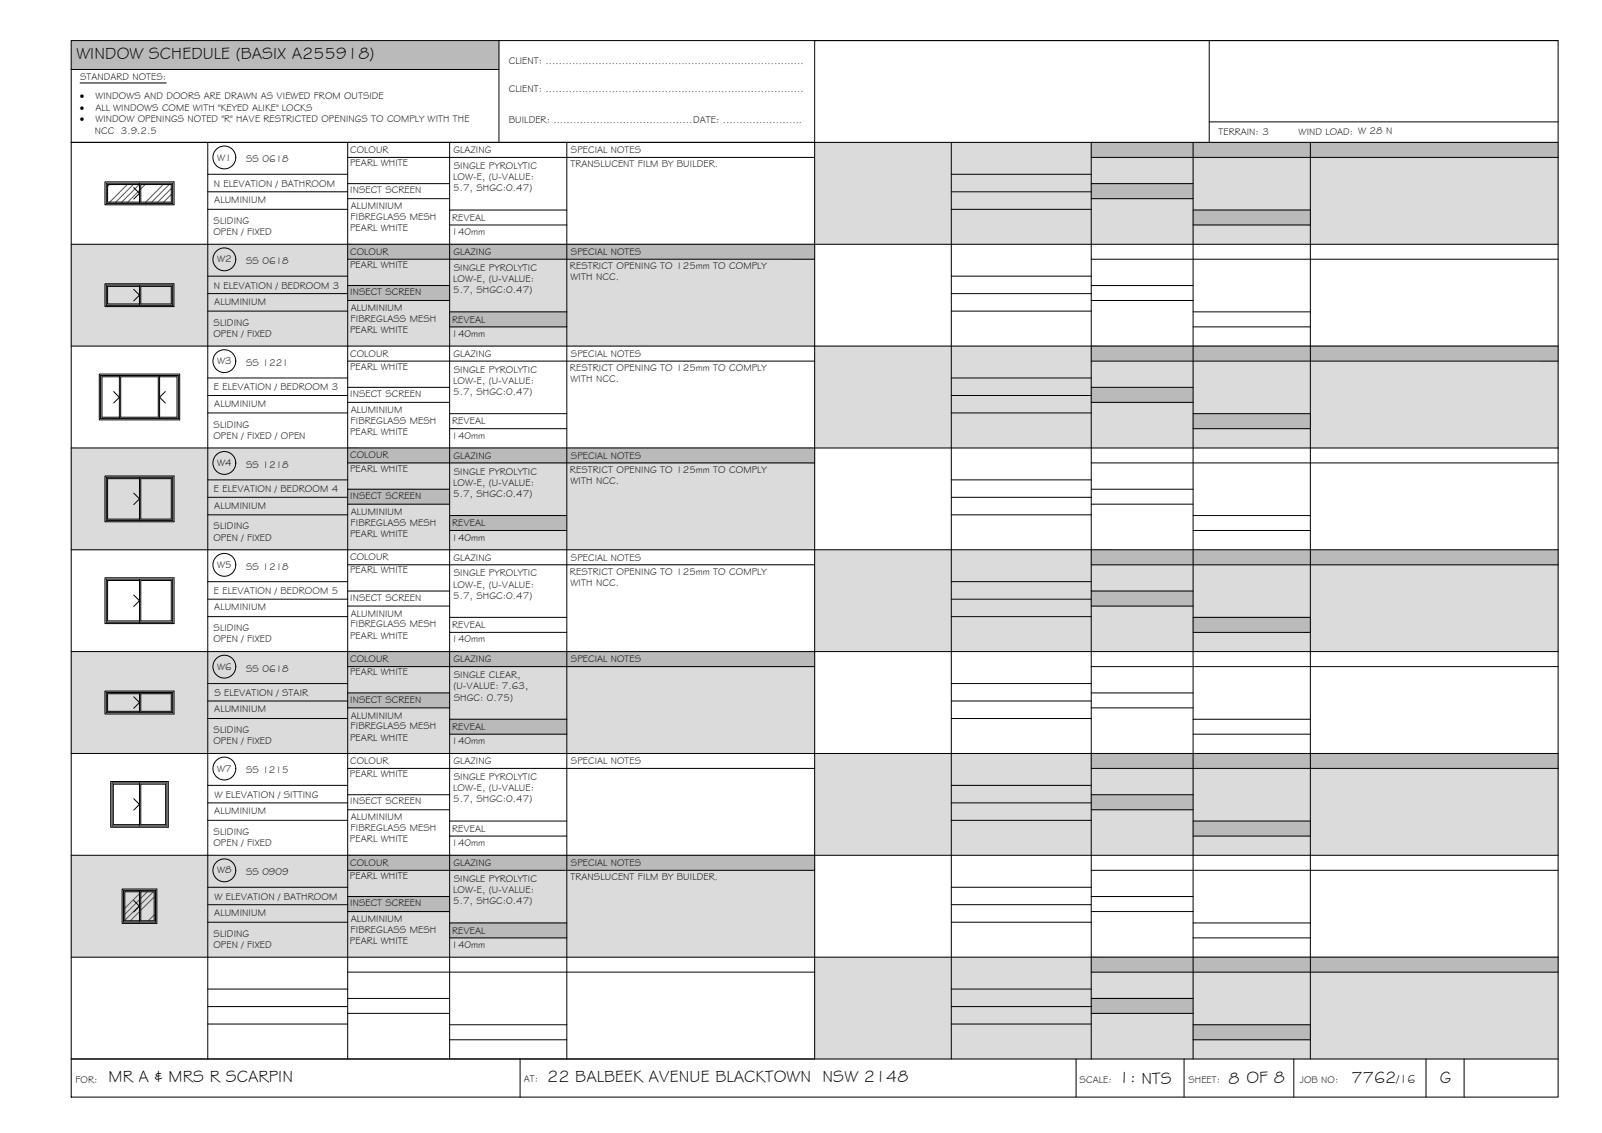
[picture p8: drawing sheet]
<svg xmlns="http://www.w3.org/2000/svg" width="420mm" height="297mm" viewBox="0 0 420 297" stroke-linecap="round" stroke-linejoin="round" font-family="sans-serif">
<!-- layer: WINDOW SCHEDULE HATCH -->
<g fill="#dbdbdb" stroke="#dbdbdb" stroke-width=".26">
<path d="M213.7 37.3l195 26.7v-26.7zM213.7 37.3l195 26.7h-195z"/>
<path d="M18.7 64l195 26.7v-26.7zM18.7 64l195 26.7h-195z"/>
<path d="M213.7 90.7l195 26.7v-26.7zM213.7 90.7l195 26.7h-195z"/>
<path d="M18.7 117.4l195 26.7v-26.7zM18.7 117.4l195 26.7h-195z"/>
<path d="M213.7 144.1l195 26.7v-26.7zM213.7 144.1l195 26.7h-195z"/>
<path d="M18.7 170.8l195 26.7v-26.7zM18.7 170.8l195 26.7h-195z"/>
<path d="M213.7 197.5l195 26.7v-26.7zM213.7 197.5l195 26.7h-195z"/>
<path d="M18.7 224.2l195 26.7v-26.7zM18.7 224.2l195 26.7h-195z"/>
<path d="M213.7 250.9l195 26.7v-26.7zM213.7 250.9l195 26.7h-195z"/>
</g>
<g fill="#bababa" stroke="#bababa" stroke-width=".26">
<path d="M18.7 10.6l112.2 7.6v-7.6zM18.7 10.6l112.2 7.6h-112.2z"/>
<path d="M286.2 37.3l122.5 4v-4zM286.2 37.3l122.5 4h-122.5z"/>
<path d="M286.2 48.1l26.7 4v-4zM286.2 48.1l26.7 4h-26.7z"/>
<path d="M312.9 55.1l30.8 3.9v-3.9zM312.9 55.1l30.8 3.9h-30.8z"/>
<path d="M91.2 64l122.5 4v-4zM91.2 64l122.5 4h-122.5z"/>
<path d="M91.2 74.9l26.7 3.9v-3.9zM91.2 74.9l26.7 3.9h-26.7z"/>
<path d="M117.9 81.8l30.8 3.9v-3.9zM117.9 81.8l30.8 3.9h-30.8z"/>
<path d="M286.2 90.7l122.5 4v-4zM286.2 90.7l122.5 4h-122.5z"/>
<path d="M286.2 101.6l26.7 3.9v-3.9zM286.2 101.6l26.7 3.9h-26.7z"/>
<path d="M312.9 108.5l30.8 3.9v-3.9zM312.9 108.5l30.8 3.9h-30.8z"/>
<path d="M91.2 117.4l122.5 4v-4zM91.2 117.4l122.5 4h-122.5z"/>
<path d="M91.2 128.3l26.7 3.9v-3.9zM91.2 128.3l26.7 3.9h-26.7z"/>
<path d="M117.9 135.2l30.8 3.9v-3.9zM117.9 135.2l30.8 3.9h-30.8z"/>
<path d="M286.2 144.1l122.5 4v-4zM286.2 144.1l122.5 4h-122.5z"/>
<path d="M286.2 155l26.7 3.9v-3.9zM286.2 155l26.7 3.9h-26.7z"/>
<path d="M312.9 161.9l30.8 3.9v-3.9zM312.9 161.9l30.8 3.9h-30.8z"/>
<path d="M91.2 170.8l122.5 4v-4zM91.2 170.8l122.5 4h-122.5z"/>
<path d="M91.2 181.6l26.7 4v-4zM91.2 181.6l26.7 4h-26.7z"/>
<path d="M117.9 188.6l30.8 3.9v-3.9zM117.9 188.6l30.8 3.9h-30.8z"/>
<path d="M286.2 197.5l122.5 4v-4zM286.2 197.5l122.5 4h-122.5z"/>
<path d="M286.2 208.4l26.7 3.9v-3.9zM286.2 208.4l26.7 3.9h-26.7z"/>
<path d="M312.9 215.3l30.8 3.9v-3.9zM312.9 215.3l30.8 3.9h-30.8z"/>
<path d="M91.2 224.2l122.5 4v-4zM91.2 224.2l122.5 4h-122.5z"/>
<path d="M91.2 235l26.7 4v-4zM91.2 235l26.7 4h-26.7z"/>
<path d="M117.9 242l30.8 3.9v-3.9zM117.9 242l30.8 3.9h-30.8z"/>
<path d="M286.2 250.9l122.5 4v-4zM286.2 250.9l122.5 4h-122.5z"/>
<path d="M286.2 261.8l26.7 3.9v-3.9zM286.2 261.8l26.7 3.9h-26.7z"/>
<path d="M312.9 268.7l30.8 3.9v-3.9zM312.9 268.7l30.8 3.9h-30.8z"/>
</g>
<!-- layer: BORDER -->
<g fill="none" stroke="#000" stroke-width=".26">
<path d="M18.7 10.6h390v277h-390zM18.7 18.2h112.2M130.9 10.6v26.7M317.1 10.6v26.7M408.7 10.6h-195v267M18.7 37.3h390M54.5 37.3v240.3M91.2 37.3v240.3M117.9 37.3v240.3M148.7 37.3v240.3M249.5 37.3v240.3M286.2 37.3v240.3"/>
<path d="M312.9 37.3v240.3M317.1 32h91.6M343.7 37.3v240.3M54.5 45.7h36.7M54.5 50.3h36.7M54.5 54.9h36.7M91.2 41.3h122.5M91.2 48.1h26.7M91.2 52.1h26.7M117.9 55.1h30.8M117.9 59h30.8M249.5 45.7h36.7"/>
<path d="M249.5 50.3h36.7M249.5 54.9h36.7M286.2 41.3h122.5M286.2 48.1h26.7M286.2 52.1h26.7M312.9 55.1h30.8M312.9 59h30.8M18.7 64h390M54.5 72.4h36.7M54.5 77h36.7M91.2 68h122.5M91.2 74.9h26.7"/>
<path d="M91.2 78.8h26.7M249.5 72.4h36.7M249.5 77h36.7M286.2 68h122.5M286.2 74.9h26.7M286.2 78.8h26.7M18.7 90.7h390M54.5 81.6h36.7M54.5 99.1h36.7M91.2 94.7h122.5M117.9 81.8h30.8M117.9 85.7h30.8"/>
<path d="M249.5 81.6h36.7M249.5 99.1h36.7M286.2 94.7h122.5M312.9 81.8h30.8M312.9 85.7h30.8M18.7 117.4h390M54.5 103.7h36.7M54.5 108.3h36.7M91.2 101.6h26.7M91.2 105.5h26.7M117.9 108.5h30.8M117.9 112.4h30.8"/>
<path d="M249.5 103.7h36.7M249.5 108.3h36.7M286.2 101.6h26.7M286.2 105.5h26.7M312.9 108.5h30.8M312.9 112.4h30.8M54.5 125.8h36.7M54.5 130.4h36.7M54.5 135h36.7M91.2 121.4h122.5M91.2 128.3h26.7M91.2 132.2h26.7"/>
<path d="M117.9 135.2h30.8M117.9 139.1h30.8M249.5 125.8h36.7M249.5 130.4h36.7M249.5 135h36.7M286.2 121.4h122.5M286.2 128.3h26.7M286.2 132.2h26.7M312.9 135.2h30.8M312.9 139.1h30.8M18.7 144.1h390M54.5 152.5h36.7"/>
<path d="M54.5 157.1h36.7M91.2 148.1h122.5M91.2 155h26.7M91.2 158.9h26.7M249.5 152.5h36.7M249.5 157.1h36.7M286.2 148.1h122.5M286.2 155h26.7M286.2 158.9h26.7M18.7 170.8h390M54.5 161.7h36.7M54.5 179.2h36.7"/>
<path d="M91.2 174.8h122.5M117.9 161.9h30.8M117.9 165.8h30.8M249.5 161.7h36.7M249.5 179.2h36.7M286.2 174.8h122.5M312.9 161.9h30.8M312.9 165.8h30.8M18.7 197.5h390M54.5 183.8h36.7M54.5 188.4h36.7M91.2 181.7h26.7"/>
<path d="M91.2 185.6h26.7M117.9 188.6h30.8M117.9 192.5h30.8M249.5 183.8h36.7M249.5 188.4h36.7M286.2 181.7h26.7M286.2 185.6h26.7M312.9 188.6h30.8M312.9 192.5h30.8M54.5 205.9h36.7M54.5 210.5h36.7M54.5 215.1h36.7"/>
<path d="M91.2 201.5h122.5M91.2 208.4h26.7M91.2 212.3h26.7M117.9 215.3h30.8M117.9 219.2h30.8M249.5 205.9h36.7M249.5 210.5h36.7M249.5 215.1h36.7M286.2 201.5h122.5M286.2 208.4h26.7M286.2 212.3h26.7M312.9 215.3h30.8"/>
<path d="M312.9 219.2h30.8M18.7 224.2h390M54.5 232.6h36.7M54.5 237.2h36.7M91.2 228.2h122.5M91.2 235h26.7M91.2 239h26.7M249.5 232.6h36.7M249.5 237.2h36.7M286.2 228.2h122.5M286.2 235h26.7M286.2 239h26.7"/>
<path d="M18.7 250.9h390M54.5 241.8h36.7M54.5 259.3h36.7M91.2 254.9h122.5M117.9 242h30.8M117.9 245.9h30.8M249.5 241.8h36.7M249.5 259.3h36.7M286.2 254.9h122.5M312.9 242h30.8M312.9 245.9h30.8M18.7 277.6h390"/>
<path d="M54.5 263.9h36.7M54.5 268.5h36.7M91.2 261.8h26.7M91.2 265.7h26.7M117.9 268.7h30.8M117.9 272.6h30.8M136.4 277.6v10M249.5 263.9h36.7M249.5 268.5h36.7M282.2 277.6v10M286.2 261.8h26.7M286.2 265.7h26.7"/>
<path d="M310.5 277.6v10M312.9 268.7h30.8M312.9 272.6h30.8M339.3 277.6v10M374 277.6v10M384 277.6v10"/>
</g>
<!-- layer: TEXT -->
<path d="M21 21.8h22.6" fill="none" stroke="#000" stroke-width=".26"/>
<!-- layer: WINDOWS -->
<g fill="none" stroke="#000" stroke-width=".26">
<path d="M27.9 48h17.4v5.3h-17.4zM35.1 49.2l1.5 1.5-1.5 1.5M36.6 48.4h-8.4v4.6h8.4M36.6 48v5.3M36.9 48.4h8v4.6h-8zM27.9 74.7h17.4v5.3h-17.4zM35.1 75.9l1.5 1.5-1.5 1.5M36.6 75.1h-8.4v4.6h8.4M36.6 74.7v5.3M36.9 75.1h8v4.6h-8zM26.4 98.4h20.4v11.3h-20.4zM31.3 98.8h-4.6v10.6h4.6"/>
<path d="M31.3 98.4v11.3M31.7 98.8h9.8v10.6h-9.8zM41.9 98.8h4.5v10.6h-4.5M41.9 98.4v11.3M29.8 102.7l1.5 1.5-1.5 1.5M43.4 102.7l-1.5 1.5 1.5 1.5M27.9 125.1h17.4v11.3h-17.4zM35.1 129.3l1.5 1.5-1.5 1.5M36.6 125.5h-8.4v10.6h8.4M36.6 125.1v11.3M36.9 125.5h8v10.6h-8zM27.9 151.8h17.4v11.3h-17.4z"/>
<path d="M35.1 156l1.5 1.5-1.5 1.5M36.6 152.2h-8.4v10.6h8.4M36.6 151.8v11.3M36.9 152.2h8v10.6h-8zM27.9 181.5h17.4v5.3h-17.4zM35.1 182.7l1.5 1.5-1.5 1.5M36.6 181.9h-8.4v4.6h8.4M36.6 181.5v5.3M36.9 181.9h8v4.6h-8zM29.4 205.2h14.4v11.3h-14.4zM35.1 209.4l1.5 1.5-1.5 1.5M36.6 205.2v11.3"/>
<path d="M36.6 205.6h-6.9v10.6h6.9M36.9 205.6h6.5v10.6h-6.5zM32.4 233.4h8.4v8.3h-8.4zM35.1 236.1l1.5 1.5-1.5 1.5M36.6 233.4v8.3M36.6 233.8h-3.9v7.6h3.9M36.9 233.8h3.5v7.6h-3.5z"/>
<circle cx="58.8" cy="41.3" r="3"/>
<circle cx="58.8" cy="68" r="3"/>
<circle cx="58.8" cy="94.7" r="3"/>
<circle cx="58.8" cy="121.4" r="3"/>
<circle cx="58.8" cy="148.1" r="3"/>
<circle cx="58.8" cy="174.8" r="3"/>
<circle cx="58.8" cy="201.5" r="3"/>
<circle cx="58.8" cy="228.2" r="3"/>
</g>
<!-- layer: NEWWORK -->
<path d="M27.5 47.7h18.1v6h-18.1zM27.5 74.4h18.1v6h-18.1zM26 98.1h21.1v12h-21.1zM27.5 124.8h18.1v12h-18.1zM27.5 151.5h18.1v12h-18.1zM27.5 181.2h18.1v6h-18.1zM29 204.9h15.1v12h-15.1zM32 233.1h9.1v9h-9.1z" fill="none" stroke="#000" stroke-width=".26"/>
<!-- layer: HATCH -->
<g fill="none" stroke="#545454" stroke-width=".26">
<path d="M28.7 48.4l-.5 .4M33.4 48.4l-4.6 4.6M35 48.4l-4.6 4.6M36.5 48.4l-4.6 4.6M36.6 49.9l-3.1 3.1M38.1 48.4l-1.2 1.1M42.8 48.4l-4.6 4.6M44.4 48.4l-4.6 4.6M44.9 49.4l-3.6 3.6M44.9 51l-2 2M36.6 234.3l-3.9 3.8M36.6 235.9l-3.9 3.8"/>
<path d="M36.6 237.4l-3.9 3.9M36.6 239l-2.4 2.4M37.1 233.8l-.2 .1M38.6 233.8l-1.7 1.7M40.2 233.8l-3.3 3.3M40.4 239.9l-1.5 1.5M40.4 235.2l-3.5 3.4"/>
</g>
<g font-size="4.5">
<text x="20" y="15.6">WINDOW SCHEDULE (BASIX A255918)</text>
<text x="28.5" y="283.7">MR A &amp; MRS R SCARPIN</text>
<text x="143.5" y="283.7">22 BALBEEK AVENUE BLACKTOWN NSW 2148</text>
<text x="293.4" y="284">1: NTS</text>
<text x="322.2" y="284.2">8 OF 8</text>
<text x="354.5" y="283.8">7762</text>
<text x="377.6" y="283.8">G</text>
</g>
<text font-size="3.2" x="366.3" y="283.8">/16</text>
<g font-size="2.6">
<text x="133.4" y="16.9">CLIENT: ..............................................................................</text>
<text x="21" y="21.1">STANDARD NOTES:</text>
<text x="21" y="26.1">·</text>
<text x="21" y="29.1">·</text>
<text x="25" y="29.1">ALL WINDOWS COME WITH &quot;KEYED ALIKE&quot; LOCKS</text>
<text x="25" y="26.1">WINDOWS AND DOORS ARE DRAWN AS VIEWED FROM OUTSIDE</text>
<text x="133.4" y="24">CLIENT: ..............................................................................</text>
<text x="21" y="32.1">·</text>
<text x="24.9" y="35.1">NCC 3.9.2.5</text>
<text x="25" y="32.1">WINDOW OPENINGS NOTED &quot;R&quot; HAVE RESTRICTED OPENINGS TO COMPLY WITH THE</text>
<text x="133.4" y="32.3">BUILDER: ..........................................DATE: ........................</text>
<text x="319.6" y="35.4">TERRAIN: 3</text>
<text x="340.6" y="35.4">WIND LOAD: W 28 N</text>
<text x="91.8" y="40.1">COLOUR</text>
<text x="119" y="40.1">GLAZING</text>
<text x="149.7" y="40.1">SPECIAL NOTES</text>
<text x="57" y="42.1">W1</text>
<text x="64.5" y="42.6">SS 0618</text>
<text x="91.8" y="43.5">PEARL WHITE</text>
<text x="118.9" y="47.2">LOW-E, (U-VALUE:</text>
<text x="119" y="44.3">SINGLE PYROLYTIC</text>
<text x="149.6" y="43.9">TRANSLUCENT FILM BY BUILDER.</text>
<text x="56.1" y="49">N ELEVATION / BATHROOM</text>
<text x="56.2" y="53.2">ALUMINIUM</text>
<text x="91.8" y="50.7">INSECT SCREEN</text>
<text x="118.9" y="50.2">5.7, SHGC:0.47)</text>
<text x="56" y="58.7">SLIDING</text>
<text x="92" y="57.7">FIBREGLASS MESH</text>
<text x="92" y="54.9">ALUMINIUM</text>
<text x="118.6" y="57.9">REVEAL</text>
<text x="56" y="61.6">OPEN / FIXED</text>
<text x="91.8" y="60.7">PEARL WHITE</text>
<text x="118.4" y="61.7">140mm</text>
<text x="57" y="68.8">W2</text>
<text x="64.5" y="69.3">SS 0618</text>
<text x="91.8" y="70.2">PEARL WHITE</text>
<text x="91.8" y="66.8">COLOUR</text>
<text x="119" y="66.9">GLAZING</text>
<text x="119" y="71">SINGLE PYROLYTIC</text>
<text x="149.5" y="70.6">RESTRICT OPENING TO 125mm TO COMPLY</text>
<text x="149.7" y="66.9">SPECIAL NOTES</text>
<text x="56.1" y="75.7">N ELEVATION / BEDROOM 3</text>
<text x="91.8" y="77.4">INSECT SCREEN</text>
<text x="118.9" y="73.9">LOW-E, (U-VALUE:</text>
<text x="118.9" y="76.9">5.7, SHGC:0.47)</text>
<text x="149.6" y="73.5">WITH NCC.</text>
<text x="56.2" y="79.9">ALUMINIUM</text>
<text x="92" y="81.6">ALUMINIUM</text>
<text x="56" y="88.3">OPEN / FIXED</text>
<text x="56" y="85.4">SLIDING</text>
<text x="91.8" y="87.4">PEARL WHITE</text>
<text x="92" y="84.4">FIBREGLASS MESH</text>
<text x="118.4" y="88.3">140mm</text>
<text x="118.6" y="84.6">REVEAL</text>
<text x="57" y="95.5">W3</text>
<text x="64.5" y="96">SS 1221</text>
<text x="91.8" y="93.5">COLOUR</text>
<text x="119" y="93.5">GLAZING</text>
<text x="149.7" y="93.5">SPECIAL NOTES</text>
<text x="91.8" y="96.9">PEARL WHITE</text>
<text x="118.9" y="100.6">LOW-E, (U-VALUE:</text>
<text x="119" y="97.7">SINGLE PYROLYTIC</text>
<text x="149.5" y="97.3">RESTRICT OPENING TO 125mm TO COMPLY</text>
<text x="149.6" y="100.2">WITH NCC.</text>
<text x="56.1" y="102.4">E ELEVATION / BEDROOM 3</text>
<text x="56.2" y="106.7">ALUMINIUM</text>
<text x="91.8" y="104.1">INSECT SCREEN</text>
<text x="118.9" y="103.6">5.7, SHGC:0.47)</text>
<text x="56" y="112.1">SLIDING</text>
<text x="92" y="111.1">FIBREGLASS MESH</text>
<text x="92" y="108.3">ALUMINIUM</text>
<text x="118.6" y="111.3">REVEAL</text>
<text x="56" y="115">OPEN / FIXED / OPEN</text>
<text x="91.8" y="114.1">PEARL WHITE</text>
<text x="118.4" y="115">140mm</text>
<text x="57" y="122.2">W4</text>
<text x="64.5" y="122.7">SS 1218</text>
<text x="91.8" y="123.6">PEARL WHITE</text>
<text x="91.8" y="120.2">COLOUR</text>
<text x="119" y="120.3">GLAZING</text>
<text x="119" y="124.4">SINGLE PYROLYTIC</text>
<text x="149.5" y="124">RESTRICT OPENING TO 125mm TO COMPLY</text>
<text x="149.7" y="120.3">SPECIAL NOTES</text>
<text x="56.1" y="129.1">E ELEVATION / BEDROOM 4</text>
<text x="91.8" y="130.8">INSECT SCREEN</text>
<text x="118.9" y="127.4">LOW-E, (U-VALUE:</text>
<text x="118.9" y="130.3">5.7, SHGC:0.47)</text>
<text x="149.6" y="126.9">WITH NCC.</text>
<text x="56.2" y="133.3">ALUMINIUM</text>
<text x="92" y="137.8">FIBREGLASS MESH</text>
<text x="92" y="135">ALUMINIUM</text>
<text x="118.6" y="138">REVEAL</text>
<text x="56" y="141.7">OPEN / FIXED</text>
<text x="56" y="138.8">SLIDING</text>
<text x="91.8" y="140.8">PEARL WHITE</text>
<text x="118.4" y="141.7">140mm</text>
<text x="57" y="148.9">W5</text>
<text x="64.5" y="149.4">SS 1218</text>
<text x="91.8" y="146.9">COLOUR</text>
<text x="119" y="147">GLAZING</text>
<text x="149.7" y="147">SPECIAL NOTES</text>
<text x="56.1" y="155.8">E ELEVATION / BEDROOM 5</text>
<text x="91.8" y="150.3">PEARL WHITE</text>
<text x="118.9" y="154">LOW-E, (U-VALUE:</text>
<text x="119" y="151.1">SINGLE PYROLYTIC</text>
<text x="149.5" y="150.7">RESTRICT OPENING TO 125mm TO COMPLY</text>
<text x="149.6" y="153.6">WITH NCC.</text>
<text x="56.2" y="160">ALUMINIUM</text>
<text x="91.8" y="157.5">INSECT SCREEN</text>
<text x="92" y="161.7">ALUMINIUM</text>
<text x="118.9" y="157">5.7, SHGC:0.47)</text>
<text x="56" y="165.5">SLIDING</text>
<text x="91.8" y="167.5">PEARL WHITE</text>
<text x="92" y="164.5">FIBREGLASS MESH</text>
<text x="118.6" y="164.7">REVEAL</text>
<text x="56" y="168.4">OPEN / FIXED</text>
<text x="91.8" y="173.6">COLOUR</text>
<text x="118.4" y="168.4">140mm</text>
<text x="119" y="173.6">GLAZING</text>
<text x="149.7" y="173.7">SPECIAL NOTES</text>
<text x="57" y="175.6">W6</text>
<text x="64.5" y="176.1">SS 0618</text>
<text x="91.8" y="177">PEARL WHITE</text>
<text x="119" y="177.8">SINGLE CLEAR,</text>
<text x="56.2" y="182.5">S ELEVATION / STAIR</text>
<text x="91.8" y="184.2">INSECT SCREEN</text>
<text x="118.9" y="180.7">(U-VALUE: 7.63,</text>
<text x="119" y="183.7">SHGC: 0.75)</text>
<text x="56.2" y="186.7">ALUMINIUM</text>
<text x="92" y="191.2">FIBREGLASS MESH</text>
<text x="92" y="188.4">ALUMINIUM</text>
<text x="118.6" y="191.4">REVEAL</text>
<text x="56" y="195.1">OPEN / FIXED</text>
<text x="56" y="192.2">SLIDING</text>
<text x="91.8" y="194.2">PEARL WHITE</text>
<text x="118.4" y="195.1">140mm</text>
<text x="57" y="202.3">W7</text>
<text x="64.5" y="202.7">SS 1215</text>
<text x="91.8" y="203.7">PEARL WHITE</text>
<text x="91.8" y="200.3">COLOUR</text>
<text x="119" y="200.4">GLAZING</text>
<text x="149.7" y="200.4">SPECIAL NOTES</text>
<text x="56.2" y="209.2">W ELEVATION / SITTING</text>
<text x="118.9" y="207.4">LOW-E, (U-VALUE:</text>
<text x="119" y="204.5">SINGLE PYROLYTIC</text>
<text x="56.2" y="213.4">ALUMINIUM</text>
<text x="91.8" y="210.9">INSECT SCREEN</text>
<text x="92" y="215.1">ALUMINIUM</text>
<text x="118.9" y="210.4">5.7, SHGC:0.47)</text>
<text x="56" y="221.8">OPEN / FIXED</text>
<text x="56" y="218.9">SLIDING</text>
<text x="91.8" y="220.9">PEARL WHITE</text>
<text x="92" y="217.9">FIBREGLASS MESH</text>
<text x="118.4" y="221.8">140mm</text>
<text x="118.6" y="218.1">REVEAL</text>
<text x="91.8" y="227">COLOUR</text>
<text x="119" y="227">GLAZING</text>
<text x="149.7" y="227">SPECIAL NOTES</text>
<text x="57" y="229">W8</text>
<text x="64.5" y="229.5">SS 0909</text>
<text x="91.8" y="230.4">PEARL WHITE</text>
<text x="119" y="231.2">SINGLE PYROLYTIC</text>
<text x="149.6" y="230.8">TRANSLUCENT FILM BY BUILDER.</text>
<text x="56.2" y="235.9">W ELEVATION / BATHROOM</text>
<text x="91.8" y="237.6">INSECT SCREEN</text>
<text x="118.9" y="234.1">LOW-E, (U-VALUE:</text>
<text x="118.9" y="237.1">5.7, SHGC:0.47)</text>
<text x="56" y="245.6">SLIDING</text>
<text x="56.2" y="240.1">ALUMINIUM</text>
<text x="92" y="244.6">FIBREGLASS MESH</text>
<text x="92" y="241.8">ALUMINIUM</text>
<text x="118.6" y="244.8">REVEAL</text>
<text x="56" y="248.5">OPEN / FIXED</text>
<text x="91.8" y="247.6">PEARL WHITE</text>
<text x="118.4" y="248.5">140mm</text>
<text x="19.8" y="283.8">FOR:</text>
<text x="137.4" y="283.7">AT:</text>
<text x="283.1" y="284">SCALE:</text>
<text x="311.7" y="284">SHEET:</text>
<text x="340.9" y="284">JOB NO:</text>
</g>
</svg>
